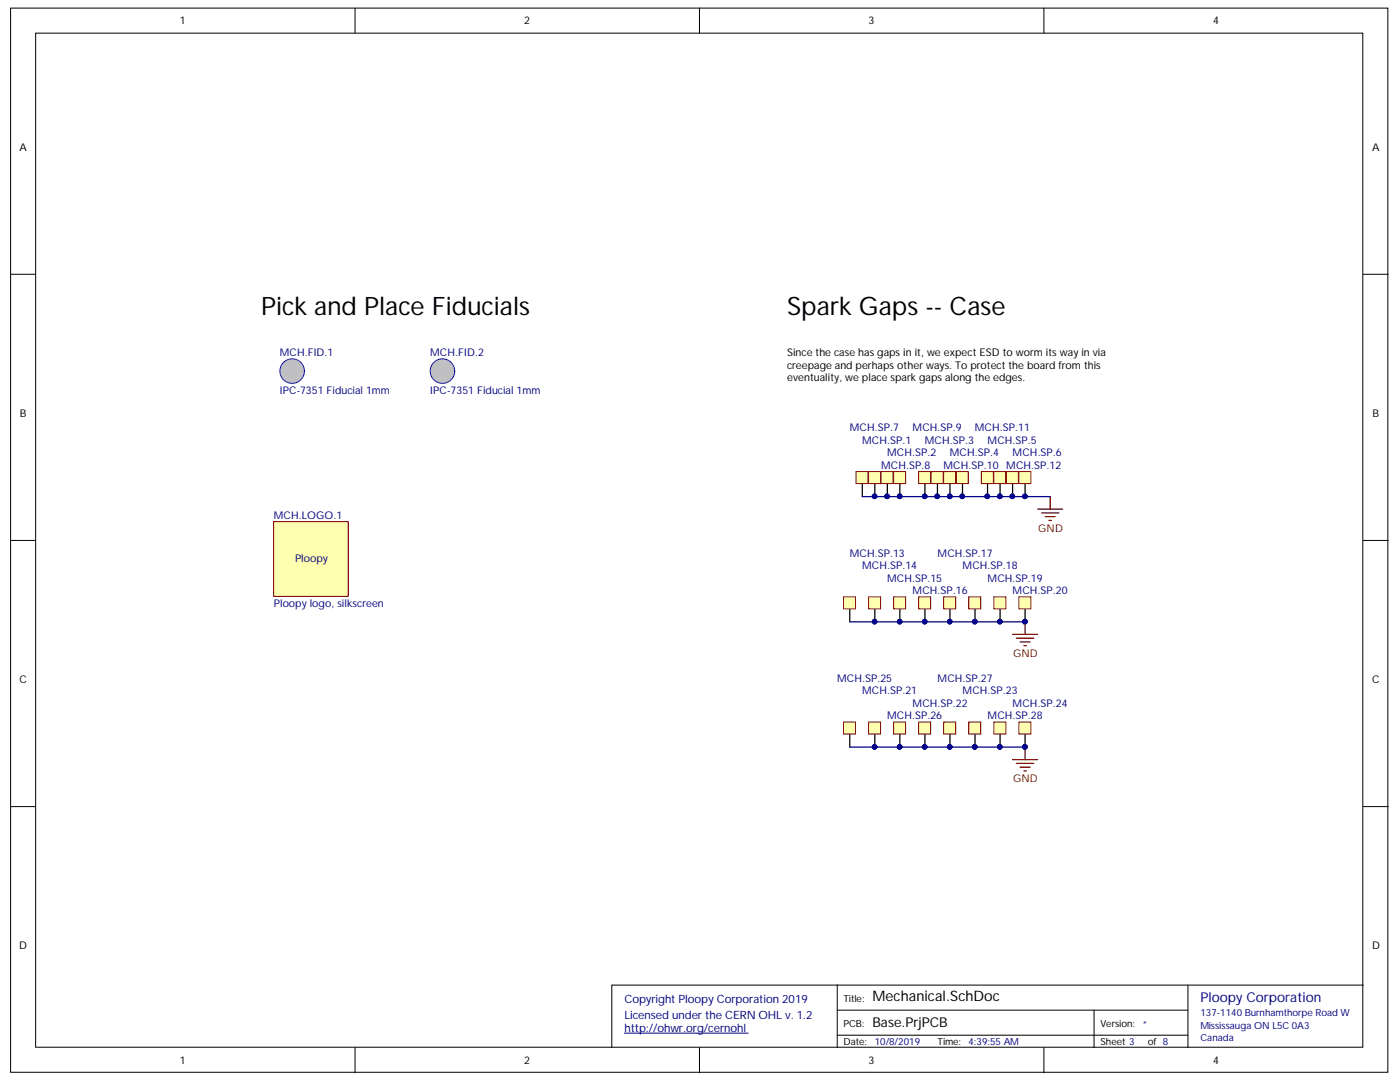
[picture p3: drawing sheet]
<svg xmlns="http://www.w3.org/2000/svg" width="279mm" height="216mm" viewBox="0 0 279 216" stroke-linecap="round" stroke-linejoin="round" font-family="sans-serif">
<g fill="#fff" stroke="#000" stroke-width=".2">
<path d="M2.1 1.6h274.9v212.4h-274.9z"/>
<path d="M7.1 6.6h264.9v202.4h-264.9z"/>
</g>
<g fill="none" stroke="#000" stroke-width=".2">
<path d="M70.9 1.6v5M139.6 1.6v5M208.3 1.6v5M2.1 54.7h5M272.1 54.7h5M2.1 107.8h5M272.1 107.8h5M2.1 160.9h5M272.1 160.9h5M167.1 196.6h-45v12.5M237.1 196.6v12.5M272.1 196.6h-105v12.5"/>
<path d="M70.9 209.1v5M139.6 209.1v5M167.1 201.6h70M167.1 206.6h70M208.3 209.1v5M218.3 201.6v7.5"/>
</g>
<path d="M124.6 206.2h24.7" fill="none" stroke="#000080" stroke-width=".2"/>
<g fill="#c0c0c0" stroke="#00f" stroke-width=".2">
<circle cx="58.3" cy="74" r="2.45"/>
<circle cx="88.3" cy="74" r="2.45"/>
</g>
<path d="M157.1 69.1h64.9v12.4h-64.9z" fill="#fff" stroke="#fff" stroke-width=".2"/>
<path d="M209.6 99.1v2.5M207.1 101.6h5M207.8 102.3h3.5M208.6 103.1h2M209.3 103.8h.5" fill="none" stroke="#800000" stroke-width=".25"/>
<path d="M172.1 96.6v2.5" fill="none" stroke="#000" stroke-width=".25"/>
<path d="M170.8 94.1h2.4v2.4h-2.4z" fill="#ffffb0" stroke="#800000" stroke-width=".2"/>
<path d="M172.1 99.1h37.5" fill="none" stroke="#000080" stroke-width=".25"/>
<g fill="#000080" stroke="#000080" stroke-width=".2">
<circle cx="204.5" cy="99" r=".45"/>
<circle cx="202" cy="99" r=".45"/>
<circle cx="199.5" cy="99" r=".45"/>
<circle cx="197" cy="99" r=".45"/>
<circle cx="192" cy="99" r=".45"/>
<circle cx="189.5" cy="99" r=".45"/>
<circle cx="187" cy="99" r=".45"/>
<circle cx="184.5" cy="99" r=".45"/>
<circle cx="179.5" cy="99" r=".45"/>
<circle cx="177" cy="99" r=".45"/>
<circle cx="174.5" cy="99" r=".45"/>
</g>
<path d="M174.6 96.6v2.5" fill="none" stroke="#000" stroke-width=".25"/>
<path d="M173.3 94.1h2.4v2.4h-2.4z" fill="#ffffb0" stroke="#800000" stroke-width=".2"/>
<g fill="#000080" stroke="#000080" stroke-width=".2">
<circle cx="174.5" cy="99" r=".45"/>
<circle cx="177" cy="99" r=".45"/>
</g>
<path d="M177.1 96.6v2.5" fill="none" stroke="#000" stroke-width=".25"/>
<path d="M175.8 94.1h2.4v2.4h-2.4z" fill="#ffffb0" stroke="#800000" stroke-width=".2"/>
<g fill="#000080" stroke="#000080" stroke-width=".2">
<circle cx="177" cy="99" r=".45"/>
<circle cx="179.5" cy="99" r=".45"/>
</g>
<path d="M179.6 96.6v2.5" fill="none" stroke="#000" stroke-width=".25"/>
<path d="M178.3 94.1h2.4v2.4h-2.4z" fill="#ffffb0" stroke="#800000" stroke-width=".2"/>
<g fill="#000080" stroke="#000080" stroke-width=".2">
<circle cx="179.5" cy="99" r=".45"/>
<circle cx="184.5" cy="99" r=".45"/>
</g>
<path d="M184.6 96.6v2.5" fill="none" stroke="#000" stroke-width=".25"/>
<path d="M183.3 94.1h2.4v2.4h-2.4z" fill="#ffffb0" stroke="#800000" stroke-width=".2"/>
<g fill="#000080" stroke="#000080" stroke-width=".2">
<circle cx="184.5" cy="99" r=".45"/>
<circle cx="187" cy="99" r=".45"/>
</g>
<path d="M187.1 96.6v2.5" fill="none" stroke="#000" stroke-width=".25"/>
<path d="M185.8 94.1h2.4v2.4h-2.4z" fill="#ffffb0" stroke="#800000" stroke-width=".2"/>
<g fill="#000080" stroke="#000080" stroke-width=".2">
<circle cx="187" cy="99" r=".45"/>
<circle cx="189.5" cy="99" r=".45"/>
</g>
<path d="M189.6 96.6v2.5" fill="none" stroke="#000" stroke-width=".25"/>
<path d="M188.3 94.1h2.4v2.4h-2.4z" fill="#ffffb0" stroke="#800000" stroke-width=".2"/>
<g fill="#000080" stroke="#000080" stroke-width=".2">
<circle cx="189.5" cy="99" r=".45"/>
<circle cx="192" cy="99" r=".45"/>
</g>
<path d="M192.1 96.6v2.5" fill="none" stroke="#000" stroke-width=".25"/>
<path d="M190.8 94.1h2.4v2.4h-2.4z" fill="#ffffb0" stroke="#800000" stroke-width=".2"/>
<g fill="#000080" stroke="#000080" stroke-width=".2">
<circle cx="192" cy="99" r=".45"/>
<circle cx="197" cy="99" r=".45"/>
</g>
<path d="M197.1 96.6v2.5" fill="none" stroke="#000" stroke-width=".25"/>
<path d="M195.8 94.1h2.4v2.4h-2.4z" fill="#ffffb0" stroke="#800000" stroke-width=".2"/>
<g fill="#000080" stroke="#000080" stroke-width=".2">
<circle cx="197" cy="99" r=".45"/>
<circle cx="199.5" cy="99" r=".45"/>
</g>
<path d="M199.6 96.6v2.5" fill="none" stroke="#000" stroke-width=".25"/>
<path d="M198.3 94.1h2.4v2.4h-2.4z" fill="#ffffb0" stroke="#800000" stroke-width=".2"/>
<g fill="#000080" stroke="#000080" stroke-width=".2">
<circle cx="199.5" cy="99" r=".45"/>
<circle cx="202" cy="99" r=".45"/>
</g>
<path d="M202.1 96.6v2.5" fill="none" stroke="#000" stroke-width=".25"/>
<path d="M200.8 94.1h2.4v2.4h-2.4z" fill="#ffffb0" stroke="#800000" stroke-width=".2"/>
<g fill="#000080" stroke="#000080" stroke-width=".2">
<circle cx="202" cy="99" r=".45"/>
<circle cx="204.5" cy="99" r=".45"/>
</g>
<path d="M204.6 96.6v2.5" fill="none" stroke="#000" stroke-width=".25"/>
<path d="M203.3 94.1h2.4v2.4h-2.4z" fill="#ffffb0" stroke="#800000" stroke-width=".2"/>
<circle cx="204.5" cy="99" r=".45" fill="#000080" stroke="#000080" stroke-width=".2"/>
<path d="M169.6 121.6v2.5" fill="none" stroke="#000" stroke-width=".25"/>
<path d="M168.3 119.1h2.4v2.4h-2.4z" fill="#ffffb0" stroke="#800000" stroke-width=".2"/>
<path d="M174.6 121.6v2.5" fill="none" stroke="#000" stroke-width=".25"/>
<circle cx="174.5" cy="124" r=".45" fill="#000080" stroke="#000080" stroke-width=".2"/>
<path d="M173.3 119.1h2.4v2.4h-2.4z" fill="#ffffb0" stroke="#800000" stroke-width=".2"/>
<g fill="#000080" stroke="#000080" stroke-width=".2">
<circle cx="174.5" cy="124" r=".45"/>
<circle cx="179.5" cy="124" r=".45"/>
</g>
<path d="M179.6 121.6v2.5" fill="none" stroke="#000" stroke-width=".25"/>
<path d="M178.3 119.1h2.4v2.4h-2.4z" fill="#ffffb0" stroke="#800000" stroke-width=".2"/>
<g fill="#000080" stroke="#000080" stroke-width=".2">
<circle cx="179.5" cy="124" r=".45"/>
<circle cx="184.5" cy="124" r=".45"/>
</g>
<path d="M184.6 121.6v2.5" fill="none" stroke="#000" stroke-width=".25"/>
<path d="M183.3 119.1h2.4v2.4h-2.4z" fill="#ffffb0" stroke="#800000" stroke-width=".2"/>
<g fill="#000080" stroke="#000080" stroke-width=".2">
<circle cx="184.5" cy="124" r=".45"/>
<circle cx="189.5" cy="124" r=".45"/>
</g>
<path d="M189.6 121.6v2.5" fill="none" stroke="#000" stroke-width=".25"/>
<path d="M188.3 119.1h2.4v2.4h-2.4z" fill="#ffffb0" stroke="#800000" stroke-width=".2"/>
<g fill="#000080" stroke="#000080" stroke-width=".2">
<circle cx="189.5" cy="124" r=".45"/>
<circle cx="194.5" cy="124" r=".45"/>
</g>
<path d="M194.6 121.6v2.5" fill="none" stroke="#000" stroke-width=".25"/>
<path d="M193.3 119.1h2.4v2.4h-2.4z" fill="#ffffb0" stroke="#800000" stroke-width=".2"/>
<g fill="#000080" stroke="#000080" stroke-width=".2">
<circle cx="194.5" cy="124" r=".45"/>
<circle cx="199.5" cy="124" r=".45"/>
</g>
<path d="M199.6 121.6v2.5" fill="none" stroke="#000" stroke-width=".25"/>
<path d="M198.3 119.1h2.4v2.4h-2.4z" fill="#ffffb0" stroke="#800000" stroke-width=".2"/>
<g fill="#000080" stroke="#000080" stroke-width=".2">
<circle cx="199.5" cy="124" r=".45"/>
<circle cx="204.5" cy="124" r=".45"/>
</g>
<path d="M204.6 121.6v2.5" fill="none" stroke="#000" stroke-width=".25"/>
<path d="M203.3 119.1h2.4v2.4h-2.4z" fill="#ffffb0" stroke="#800000" stroke-width=".2"/>
<g fill="#000080" stroke="#000080" stroke-width=".2">
<circle cx="204.5" cy="124" r=".45"/>
<circle cx="199.5" cy="124" r=".45"/>
<circle cx="194.5" cy="124" r=".45"/>
<circle cx="189.5" cy="124" r=".45"/>
<circle cx="184.5" cy="124" r=".45"/>
<circle cx="179.5" cy="124" r=".45"/>
<circle cx="174.5" cy="124" r=".45"/>
</g>
<path d="M169.6 124.1h35" fill="none" stroke="#000080" stroke-width=".25"/>
<path d="M54.6 104.1h14.9v14.9h-14.9z" fill="#ffffb0" stroke="#800000" stroke-width=".2"/>
<path d="M169.6 146.6v2.5" fill="none" stroke="#000" stroke-width=".25"/>
<path d="M168.3 144.1h2.4v2.4h-2.4z" fill="#ffffb0" stroke="#800000" stroke-width=".2"/>
<path d="M174.6 146.6v2.5" fill="none" stroke="#000" stroke-width=".25"/>
<circle cx="174.5" cy="149" r=".45" fill="#000080" stroke="#000080" stroke-width=".2"/>
<path d="M173.3 144.1h2.4v2.4h-2.4z" fill="#ffffb0" stroke="#800000" stroke-width=".2"/>
<g fill="#000080" stroke="#000080" stroke-width=".2">
<circle cx="174.5" cy="149" r=".45"/>
<circle cx="179.5" cy="149" r=".45"/>
</g>
<path d="M179.6 146.6v2.5" fill="none" stroke="#000" stroke-width=".25"/>
<path d="M178.3 144.1h2.4v2.4h-2.4z" fill="#ffffb0" stroke="#800000" stroke-width=".2"/>
<g fill="#000080" stroke="#000080" stroke-width=".2">
<circle cx="179.5" cy="149" r=".45"/>
<circle cx="184.5" cy="149" r=".45"/>
</g>
<path d="M184.6 146.6v2.5" fill="none" stroke="#000" stroke-width=".25"/>
<path d="M183.3 144.1h2.4v2.4h-2.4z" fill="#ffffb0" stroke="#800000" stroke-width=".2"/>
<g fill="#000080" stroke="#000080" stroke-width=".2">
<circle cx="184.5" cy="149" r=".45"/>
<circle cx="189.5" cy="149" r=".45"/>
</g>
<path d="M189.6 146.6v2.5" fill="none" stroke="#000" stroke-width=".25"/>
<path d="M188.3 144.1h2.4v2.4h-2.4z" fill="#ffffb0" stroke="#800000" stroke-width=".2"/>
<g fill="#000080" stroke="#000080" stroke-width=".2">
<circle cx="189.5" cy="149" r=".45"/>
<circle cx="194.5" cy="149" r=".45"/>
</g>
<path d="M194.6 146.6v2.5" fill="none" stroke="#000" stroke-width=".25"/>
<path d="M193.3 144.1h2.4v2.4h-2.4z" fill="#ffffb0" stroke="#800000" stroke-width=".2"/>
<g fill="#000080" stroke="#000080" stroke-width=".2">
<circle cx="194.5" cy="149" r=".45"/>
<circle cx="199.5" cy="149" r=".45"/>
</g>
<path d="M199.6 146.6v2.5" fill="none" stroke="#000" stroke-width=".25"/>
<path d="M198.3 144.1h2.4v2.4h-2.4z" fill="#ffffb0" stroke="#800000" stroke-width=".2"/>
<g fill="#000080" stroke="#000080" stroke-width=".2">
<circle cx="199.5" cy="149" r=".45"/>
<circle cx="204.5" cy="149" r=".45"/>
</g>
<path d="M204.6 146.6v2.5" fill="none" stroke="#000" stroke-width=".25"/>
<path d="M203.3 144.1h2.4v2.4h-2.4z" fill="#ffffb0" stroke="#800000" stroke-width=".2"/>
<g fill="#000080" stroke="#000080" stroke-width=".2">
<circle cx="204.5" cy="149" r=".45"/>
<circle cx="199.5" cy="149" r=".45"/>
<circle cx="194.5" cy="149" r=".45"/>
<circle cx="189.5" cy="149" r=".45"/>
<circle cx="184.5" cy="149" r=".45"/>
<circle cx="179.5" cy="149" r=".45"/>
<circle cx="174.5" cy="149" r=".45"/>
<circle cx="204.5" cy="124" r=".45"/>
</g>
<path d="M169.6 149.1h35" fill="none" stroke="#000080" stroke-width=".25"/>
<path d="M202.1 126.6h5M202.8 127.3h3.5M203.6 128.1h2M204.3 128.8h.5M204.6 124.1v2.5M202.1 151.6h5M202.8 152.3h3.5M203.6 153.1h2M204.3 153.8h.5M204.6 149.1v2.5" fill="none" stroke="#800000" stroke-width=".25"/>
<g font-size="5.1">
<text x="52.1" y="62.8">Pick and Place Fiducials</text>
<text x="157.1" y="62.8">Spark Gaps -- Case</text>
</g>
<text font-size="2.9" x="174.1" y="199.8">Mechanical.SchDoc</text>
<text font-size="2.7" fill="#000080" x="239.6" y="200">Ploopy Corporation</text>
<text font-size="2.7" x="174.1" y="204.8">Base.PrjPCB</text>
<g font-size="2.3" fill="#000080">
<text x="124.6" y="200.2">Copyright Ploopy Corporation 2019</text>
<text x="124.6" y="203.4">Licensed under the CERN OHL v. 1.2</text>
<text x="124.6" y="205.9">http://ohwr.org/cernohl</text>
</g>
<g font-size="2.1">
<text x="35.9" y="4.8">1</text>
<text x="104.6" y="4.8">2</text>
<text x="173.3" y="4.8">3</text>
<text x="242.1" y="4.8">4</text>
<text x="3.9" y="30.1">A</text>
<text x="273.8" y="30.1">A</text>
<text x="157.1" y="71">Since the case has gaps in it, we expect ESD to worm its way in via</text>
<text x="157.1" y="73.6">creepage and perhaps other ways. To protect the board from this</text>
<text x="157.1" y="76">eventuality, we place spark gaps along the edges.</text>
<text x="4" y="83.2">B</text>
<text x="273.9" y="83.2">B</text>
<text x="3.9" y="136.3">C</text>
<text x="273.8" y="136.3">C</text>
<text x="3.8" y="189.4">D</text>
<text x="273.8" y="189.4">D</text>
<text x="35.9" y="212.3">1</text>
<text x="104.6" y="212.3">2</text>
<text x="173.3" y="212.3">3</text>
<text x="242.1" y="212.3">4</text>
</g>
<g font-size="2.1" fill="#000080">
<text x="55.8" y="71">MCH.FID.1</text>
<text x="85.9" y="71">MCH.FID.2</text>
<text x="55.8" y="78.6">IPC-7351 Fiducial 1mm</text>
<text x="85.9" y="78.6">IPC-7351 Fiducial 1mm</text>
<text x="169.6" y="86.1">MCH.SP.7</text>
<text x="172.1" y="88.6">MCH.SP.1</text>
<text x="182.1" y="86.1">MCH.SP.9</text>
<text x="184.6" y="88.6">MCH.SP.3</text>
<text x="194.6" y="86.1">MCH.SP.11</text>
<text x="197.1" y="88.6">MCH.SP.5</text>
<text x="175.9" y="93.5">MCH.SP.8</text>
<text x="177.1" y="91.1">MCH.SP.2</text>
<text x="188.3" y="93.5">MCH.SP.10 MCH.SP.12</text>
<text x="189.6" y="91.1">MCH.SP.4</text>
<text x="202.1" y="91.1">MCH.SP.6</text>
<text x="54.6" y="103.5">MCH.LOGO.1</text>
<text x="58.9" y="112.1">Ploopy</text>
<text x="169.6" y="111">MCH.SP.13</text>
<text x="172.1" y="113.6">MCH.SP.14</text>
<text x="187.1" y="111">MCH.SP.17</text>
<text x="192.1" y="113.6">MCH.SP.18</text>
<text x="177.1" y="116">MCH.SP.15</text>
<text x="182.1" y="118.6">MCH.SP.16</text>
<text x="197.1" y="116">MCH.SP.19</text>
<text x="202.1" y="118.6">MCH.SP.20</text>
<text x="54.6" y="121">Ploopy logo, silkscreen</text>
<text x="167.1" y="136.1">MCH.SP.25</text>
<text x="187.1" y="136.1">MCH.SP.27</text>
<text x="172.1" y="138.5">MCH.SP.21</text>
<text x="177.1" y="143.5">MCH.SP.26</text>
<text x="182.1" y="141.1">MCH.SP.22</text>
<text x="192.1" y="138.5">MCH.SP.23</text>
<text x="197.1" y="143.5">MCH.SP.28</text>
<text x="202.1" y="141.1">MCH.SP.24</text>
</g>
<g font-size="2.1" fill="#800000">
<text x="207.2" y="106.1">GND</text>
<text x="202.2" y="131.1">GND</text>
<text x="202.2" y="156">GND</text>
</g>
<g font-size="1.9">
<text x="168.3" y="199.9">Title:</text>
<text x="168.3" y="208.6">Date:</text>
<text x="168.3" y="204.8">PCB:</text>
<text x="187.1" y="208.6">Time:</text>
<text x="219.6" y="204.8">Version:</text>
<text x="219.6" y="208.6">Sheet 3</text>
<text x="229.1" y="208.6">of 8</text>
</g>
<g font-size="1.9" fill="#000080">
<text x="239.6" y="202.8">137-1140 Burnhamthorpe Road W</text>
<text x="174.6" y="208.6">10/8/2019</text>
<text x="193.3" y="208.6">4:39:55 AM</text>
<text x="228.1" y="205.1">*</text>
<text x="239.6" y="205.3">Mississauga ON L5C 0A3</text>
<text x="239.6" y="207.8">Canada</text>
</g>
</svg>
